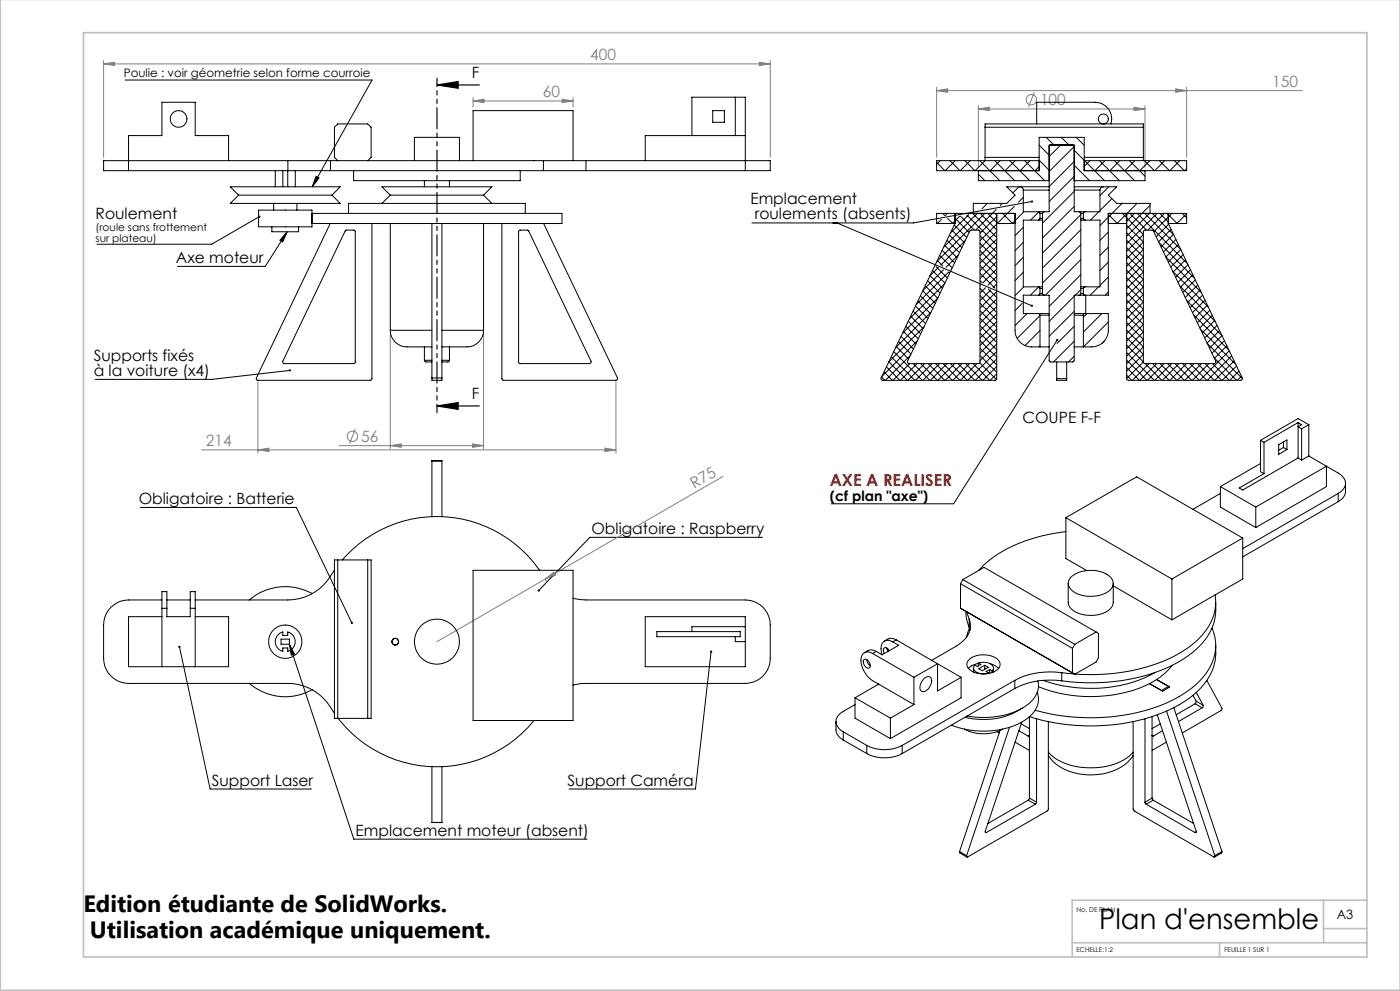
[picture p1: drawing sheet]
<svg xmlns="http://www.w3.org/2000/svg" width="420mm" height="297mm" viewBox="0 0 420 297" stroke-linecap="round" stroke-linejoin="round" font-family="sans-serif">
<g fill="none" stroke="#808080" stroke-width=".3">
<path d="M31.1 19.2l3.3-.5v.9zM31.1 18.2v29M31.1 19.2h200M227.8 18.7l3.3 .5-3.3 .4zM231.1 18.2v29M141.9 30.3l3.3-.6v1.1zM141.9 29.2v2.9M141.9 30.3h30M168.6 29.7l3.3 .6-3.3 .5zM171.9 29.2v2.9M281 27.2l3.3-.6v1.1zM281 26.1v21.1"/>
<path d="M281 27.2h109.7M293.5 32.7l3.3-.6v1.1zM293.5 31.6v18.6M293.5 32.7h50M310.3 27.7l-1.8 4.4M340.2 32.1l3.3 .6-3.3 .5zM343.5 31.6v18.6M352.7 26.6l3.3 .6-3.3 .5zM356 26.1v21.1M117.1 100v34.5M145.1 100v34.5M77.4 114.5v21.3"/>
<path d="M184.8 114.5v21.3M60.4 134.8h124.4M77.4 134.8l3.3-.5v1zM101.7 133.6h43.4M106.6 128.5l-1.8 4.5M117.1 133.6l3.3-.6v1.1zM141.8 133l3.3 .6-3.3 .5zM181.5 134.3l3.3 .5-3.3 .5zM216.9 142.8l-53.4 30.8M163.5 173.5l.5 .9M163.5 173.6l2.7-2.1 .5 .9zM163.5 173.6l-32.4 18.7"/>
<circle cx="309.4" cy="29.9" r="1.55"/>
<circle cx="105.7" cy="130.8" r="1.55"/>
</g>
<g fill="none" stroke="#000" stroke-width=".3">
<path d="M37.5 24h74.1l-17.9 32M94.8 52.8l.9 .5-2 2.7zM77.8 64.9l-14.3 8.3h-34.4M86.1 69.5l-1.3 3-.8-.5zM86.1 69.5l-6.5 10.3h-26.4M251.2 66.8l58.4 24.8M309.6 60.4l-35.6 6.4h-48.4M87 111l-23.5 2.7h-34.9M317.2 101.9l-31.1 49.1h-36.8M42.1 152.1h46.8l16.7 34.6M228.8 161h-51.8l-15.4 16M53.8 193.8l9.2 42.7h30.5"/>
<path d="M86.8 193.1l19.4 58.4h69.9M86.8 193.1l1.5 2.9-.9 .4zM213.3 195.3l-4.7 41.2h-37.9"/>
</g>
<path d="M131.1 25.5l6.3-1.1v2.1zM131.1 25.5h12.7M131.1 121.7l6.3-1.1v2.1zM131.1 121.7h12.7" fill="none" stroke="#000" stroke-width=".35"/>
<path d="M131.1 23.4v100.3" fill="none" stroke="#000" stroke-width=".35" stroke-dasharray="6.3 1.3 1.3 1.3 1.3 1.3" stroke-dashoffset="3.9"/>
<path d="M.1 -.1v296.9h419.9M25 9.8h385.1v277h-385.1zM397.1 269.8v12.7M397.1 278.3h13M410.1 269.8h-88.4v17M321.7 282.5h88.4M365.9 282.5v4.3" fill="none" stroke="#c0c0c0" stroke-width=".5"/>
<g fill="#000">
<path d="M94.8 52.8l.9 .5-2 2.7zM316.9 101.7l.5-.1-.2 .3 .2-.3a.34 .34 0 0 1 0 .5 .34 .34 0 0 1-.4 .1 .34 .34 0 0 1-.1-.5z"/>
<path d="M131.1 25.5l6.3-1.1v2.1zM131.1 121.7l6.3-1.1v2.1z"/>
<path d="M86.1 69.5l-1.3 3-.8-.5zM77.6 64.7a.35 .35 0 0 0-.1 .5 .35 .35 0 0 0 .5 0 .35 .35 0 0 0 .1-.4l-.3 .1 .3-.1zM86.7 110.8a.34 .34 0 0 0 .2 .5 .34 .34 0 0 0 .4-.4l-.3 .1 .3-.1-.3-.2zM161.3 176.8l.1 .4 .2-.2-.2 .2a.34 .34 0 0 0 .5 0 .34 .34 0 0 0-.1-.5 .34 .34 0 0 0-.5 .1zM105.3 186.4l.1 .6h.3l-.1-.3 .1 .3 .1-.1v-.5zM53.6 193.6a.33 .33 0 0 0 0 .5 .33 .33 0 0 0 .5-.2 .33 .33 0 0 0-.3-.4v.3v-.3zM213.1 195a.33 .33 0 0 0 0 .5 .33 .33 0 0 0 .5 0 .33 .33 0 0 0-.2-.5l-.1 .3 .1-.3zM86.8 193.1l1.5 2.9-.9 .4z"/>
<path d="M309.3 60.2a.35 .35 0 0 0 .2 .5 .35 .35 0 0 0 .4-.3h-.3h.3l-.2-.3zM309.3 91.4l.1 .5h.4l-.2-.3 .3 .2-.1-.4z"/>
</g>
<g fill="#808080">
<path d="M163.5 173.6l2.7-2.1 .5 .9z"/>
<path d="M141.8 133l3.3 .6-3.3 .5zM117.1 133.6l3.3-.6v1.1z"/>
<path d="M31.1 19.2l3.3-.5v.9zM227.8 18.7l3.3 .5-3.3 .4zM141.9 30.3l3.3-.6v1.1zM168.6 29.7l3.3 .6-3.3 .5zM77.4 134.8l3.3-.5v1zM181.5 134.3l3.3 .5-3.3 .5zM293.5 32.7l3.3-.6v1.1zM340.2 32.1l3.3 .6-3.3 .5zM281 27.2l3.3-.6v1.1zM352.7 26.6l3.3 .6-3.3 .5z"/>
</g>
<g fill="none" stroke="#000" stroke-width=".3">
<path d="M213.8 33.2h3.5v3.5h-3.5zM220.6 29.1v11.5M295.5 38.1h47.5M311 37.1v-6.4h17.5a5 5 0 0 1 4.8 6.4M38.6 51.1h60.5M68.6 48.2v-7.6h-10v-9.9h-10v9.9h-10v10.5M71.6 58.5h28M71.6 58.5l-2.5-2.5h33l-2.5 2.5M71.6 58.5l-2.5 2.5h33l-2.5-2.5M82.6 51.1v4.9M84.8 51.1v4.9M86.4 48.2h12.7"/>
<path d="M86.4 48.2h-55.3v2.9h7.5M86.4 48.2l-.1 7.8M88.6 51.1v4.9M99.1 48.2h2.2M99.1 51.1h63.9M99.1 48.2v2.9M101.3 48.2h70.6M101.3 48.2l-1-1v-9.1l1-1h9l1 1v9.1l-1 1M106.1 51.1v3h50v-3M117.1 58.5h28M117.1 58.5l-2.5-2.5h33l-2.5 2.5M117.1 58.5l-2.5 2.5"/>
<path d="M124.3 48.2v-7h13.5v7M127.3 54.1v1.9M134.8 54.1v1.9M141.9 48.2v-15h30v15M145.1 58.5l2.5 2.5M163 51.1h12.8M163 48.2v2.9M171.9 48.2h3.9M175.8 48.2h55.3v2.9h-7.5M175.8 48.2v2.9M175.8 51.1h47.8M207.6 40.6v-11.5h16v22"/>
<path d="M223.6 40.6h-30v7.6M281 48.7l2.5 2.4M282.1 48.2l-1.1 1M285 48.2l3 2.9M286.6 48.2l-3 2.9M289.5 48.2l3 2.9M291.1 48.2l-3 2.9M293.5 52.2l2 1.9M293.5 51.1v3h21.2M293.9 48.2l6 5.9M295.5 48.2v-11.1h47.5v11.1M295.5 47.2h16.2"/>
<path d="M295.6 48.2l-3 2.9M298.4 48.2l6 5.9M300 48.2l-3 2.9M302.9 48.2l6 5.9M304.6 48.2l-3.1 2.9M305.7 56l-1.9 1.8M306 56a.96 .96 0 0 1 1 1M306 56h8.7M306 56h-4l2.5 2.5-2.5 2.5h-10v3M307 59.2l-1.5 1.4M307 57h7.7M307 57v6.5h4.5"/>
<path d="M307.4 48.2l6 5.9M309 48.2l-3 2.9M311.7 49.9l-1.2 1.2M311.7 48l3 3M311.7 43.5l3 3M311.7 48.2h-30.7v2.9h30.7v-9.9h13.6v9.9h30.7v-2.9h-30.7M313.9 41.2l2.3 2.3M315.2 43.5l-.5 .5M318.2 43.5l-3.5 3.4M318.4 41.2l2.3 2.3M321.8 43.5l.5 .5M322.3 52.9l-7.6 7.5"/>
<path d="M322.3 43.9l-7.6 7.5M322.3 48.4l-7.6 7.5M322.3 57.4l-9.6 9.5M322.3 54l.1 .1M322.3 49.5l4.6 4.6M322.3 45l3 3M322.3 56h8.7M322.3 57h7.7M322.9 41.2l2.4 2.3M325.3 47.2h17.7M325.4 48.2l6 5.9M327 48.2l-1.7 1.7"/>
<path d="M329.8 48.2l6 5.9M330 57v6.5h-4.5M331 56a1.02 1.02 0 0 0-1 1M331 56h4l-2.5 2.5 2.5 2.5h10v3M331.5 48.2l-3 2.9M332.6 56l-2.6 2.6M333.6 59.5l-3.6 3.6M334.4 48.2l6 5.9M336 48.2l-3 2.9M338.8 48.2l4.7 4.6M340.5 48.2l-3 2.9M343.3 48.2l3 2.9"/>
<path d="M343.5 51.1v3h-21.2M344.9 48.2l-3 2.9M347.8 48.2l3 2.9M349.4 48.2l-3 2.9M352.3 48.2l3 2.9M353.9 48.2l-3 2.9M356 50.5l-.6 .6M77.6 63h16v5h-16zM81.6 68v1.5h8v-1.5M82.1 61v2M89.1 61v2M93.6 64h75v3h-75"/>
<path d="M99.1 67l-22.2 46.3 .2 .6 34.3-.1 .2-46.8M103.6 69.1l2.6-.1 .4 .4-.1 39.4-.3 .2h-21l-.3-.3-.1-.4zM104.6 64v-3h53v3M117.1 67v32M129.6 67v46.3M132.6 67v46.3M145.1 67v32M150.6 67l.1 46.8 34.3 .1 .2-.6-22.1-46.3M155.7 69.1l2.6-.1 .3 .2 18.7 39.1-.2 .6-21.1 .1-.4-.2zM280.8 79.9l3.4 3.4M281 66.6l.3 .4M281.2 78.1l1.6 1.6"/>
<path d="M281.9 76.5l3.8 3.8M282.4 65.8l-1.2 1.2M282.6 75l3.8 3.8M282.8 64l.6 .6M283.4 73.5l3.7 3.8M284.1 72l3.8 3.7M284.2 64l-.5 .6M284.3 65.4l1.5 1.6M284.8 70.5l3.8 3.7M285.5 69l3.8 3.7M286.3 67.4l3.7 3.8M286.5 65.4l4.3 4.3"/>
<path d="M286.5 67h-5.5v-3h23.5v35a4.9 4.9 0 0 0 5 5h2.5M286.5 64v3M287 64l-.5 .5M287.5 76.4l-3.7 3.7M287.9 64.8l-2.2 2.2M288.1 64.8l4.2 4.2M289.6 72.1l-7.4 7.3M290 64.4l9 9M290.6 64.3l-5.4 5.5M290.9 69.2l.4-.2h2.3l.4 .4-.1 39.4-.3 .2h-21l-.3-.3v-.4zM291.9 64.1l7.1 7.1M293.4 63.8l-10.3 10.3"/>
<path d="M294 79.7l5 4.9M294 77.4l5 5M294 75.1l5 5M294 72.9l5 5M294 70.7l5 5M294 64l5 4.9M295.5 64l-14.4 14.4M296.2 61l-1.6 1.6M296.3 64l3 3M298.5 64l.5 .5M298.6 64l.4 .4M298.8 62.8l-6.1 6.2"/>
<path d="M299 76.1l-5 5M299 71.6l-5 5.1M299 64.9l-5 5M299 67.2l-5 4.9M299 69.4l-5 5M299 73.9l-5 5M299 78.4l-5 5M299 64l-.1 49.8-.3 .2-34.1-.1-.2-.6 22.2-46.3M299 67h5.5M300.7 61l-.6 .6M300.8 64l3 3M304.3 61.9l-5.1 5.1"/>
<path d="M307 68.1l-2.5 2.5M307 72.6l-2.5 2.5M307 77.1l-2.5 2.5M307.2 63.5l-3.5 3.5M311.5 63.5l.5 .5M311.5 63.5h1.8M311.5 66h1.2M311.5 66h-4.5v20h4.5M311.6 63.5l-2.4 2.5M312 65.5l-.5 .5M312 64h.7M312 65.5h.7"/>
<path d="M312 64v1.5M312.7 64v24M313.3 63.5l-.6 .5M313.3 63.5h1.4v-20h7.6v20h1.4M322.3 61.9l-9.6 9.5M323.7 63.5l.5 .5M323.7 63.5h1.8M324.2 68.9l-11.5 11.5M324.2 73.3l-11.5 11.5M324.2 77.8l-10.6 10.7M324.2 64.3l-11.5 11.5M324.2 66h1.3"/>
<path d="M324.2 64h.8M324.2 65.5h.8M324.2 64v24M325 65.5l.5 .5M325 64v1.5M325.5 63.5l-.5 .5M325.5 66h4.5v20h-4.5M329.6 63.5l-2.5 2.5M332.5 69.6l-2.5 2.5M332.5 74.1l-2.5 2.4M332.5 78.6l-2.5 2.5M332.5 64.3l2.7 2.7"/>
<path d="M332.5 67h5.5M336.6 61l-6.6 6.6M336.7 64l6.3 6.3-5 5M338 72l5 5-5 5.1M338 76.5l5 5-5 5M338 64.1l-2.9 2.9M338 69.8l5 5-5 5M338 74.3l5 5-5 5M338 78.7l5 5.1-5 5M338 67.5l5 5M338 64v49.5M338.5 64l-.5 .5"/>
<path d="M338.9 64l5.1 5M340.4 64l-2.4 2.3M341.1 61l-3 3M341.2 64l15.1 15.1M343 72.6l-5 4.9M343.4 64l10.8 10.8-3.7 3.7M344.8 64l-6.8 6.8M345 61.6l-7 7M345.7 64l6.5 6.4M347.1 64l-9.1 9.1M347.7 72.7l10.7 10.7M347.9 64l2.6 2.5"/>
<path d="M349.3 64l-5 5M350 64l.5 .5M350.2 64l3 3M350.5 67l22.2 46.3v.3l-.5 .4h-33.8l-.4-.5M350.5 67h5.5v-3h-23.5v24.5h-7M350.5 64v3M350.6 67.2l-3.7 3.7M351.3 68.7l-3.7 3.8M351.6 64l-5.5 5.4M352.1 70.2l-3.8 3.8M352.8 71.8l-3.8 3.7M353.5 73.3l-3.7 3.7 10.6 10.7"/>
<path d="M354.6 64l1.4 1.3M355 76.3l-3.8 3.7M355.7 77.8l-3.8 3.8M356 64l-2.9 3M356.4 79.3l-3.7 3.8M117.1 99a5.1 5.1 0 0 0 6 5h6.5M117.1 99h12.5M132.6 99h12.5M145.1 99a5.1 5.1 0 0 1-6 5h-6.5M271 99.3l3.8 3.8M271.7 97.8l3.8 3.8M272.5 96.3l3.7 3.7"/>
<path d="M273.2 94.8l3.7 3.7M273.9 93.2l3.8 3.8M274.6 91.7l3.8 3.8M275.4 90.2l3.7 3.7M276.1 88.7l3.8 3.7M276.8 87.2l3.8 3.7M277.2 97.9l-10.6 10.6M277.6 85.7l3.7 3.7M278.3 84.1l3.7 3.8M279 82.6l3.8 3.8M279.3 93.6l-10.6 10.6M279.8 81.1l3.7 3.7"/>
<path d="M281.4 89.3l-10.7 10.6M281.5 80.2l-2.5 2.5M283 80.9l-6.1 6.1M283.4 85l-10.6 10.6M284.6 81.5l-9.8 9.8M284.7 81.6l.2 .2M285.5 80.7l-.1 .1M294 99.8l5 5M294 97.6l5 5M294 95.4l5 5M294 93.1l5 5M294 90.9l5 5"/>
<path d="M294 88.6l5 5M294 86.4l5 5M294 84.1l.6 .6M294 81.9l4.5 4.5M294.1 85.6h-.1M295.6 86.3l-1.6 1.6M296.5 86.6l2.5 2.5M297.2 86.9l-3.2 3.2M298.8 87.6l-4.8 4.8M299 94.1l-5 5M299 89.6l-5 5M299 80.6l-4.2 4.2"/>
<path d="M299 82.9l-2.6 2.6M299 85.1l-1 1M299 91.9l-5 4.9M299 96.3l-5 5M299 98.6l-5 5M306.6 90.9l-2.1 2.2M307 81.6l-2.5 2.5M307.1 86l-2.6 2.6M308.1 94l-3.6 3.6M311.5 88.5h1.8M311.5 86l.5 .5M311.5 86h1.2"/>
<path d="M311.5 94l.5 .5M311.5 94h3.2M311.5 88.5h-4.5v5.5h4.5M311.6 86l-2.5 2.5M312 94.6l-6.8 6.8M312 99.1l-4.5 4.5M312 88l-.5 .5M312 88h.7M312 86.5h.7M312 94.5h2.7M312 86.5v1.5M312 94.5v9.5"/>
<path d="M312.7 88l.6 .5M313.3 88.5h1.4v19.6l.5 .4h6.6l.4-.3 .1-19.7h1.4M322.3 97.8l-5.2 5.1M322.3 88.8l-7.6 7.5M322.3 93.3l-7.6 7.5M322.3 94h3.2M322.3 94.5h2.7M323.7 88.5h1.8M324.2 86.8l-1.6 1.7M324.2 82.3l-9.5 9.5M324.2 88l-.5 .5M324.2 86h1.3"/>
<path d="M324.2 88h.8M324.2 86.5h.8M325 88l.5 .5M325 86.5v1.5M325 94.5v9.5M325.5 86l-.5 .5M325.5 94h7v5a4.9 4.9 0 0 1-5 5h-2.5M325.5 94l-.5 .5M325.7 88.5v5.5M326.1 94l-1.1 1M329.6 86l-2.5 2.5M330.6 94l-5.6 5.5"/>
<path d="M332.5 96.5l-7.5 7.5M332.5 83l-2.5 2.5M332.5 87.5l-.9 1M338 81l5 5-5 5M338 94.5l5 5-5 5M338 99l5 5-5 5M338 96.7l5 5M338 92.2l5 5M338 90l5 5M338 87.7l5 5M338 85.5l5 5M338 83.2l5 5"/>
<path d="M343 88.3l-5 5M343 90.5l-5 5M343 92.7l-5 5.1M343 95l-5 5M343 97.3l-5 4.9M351.9 81.3l10.6 10.7M353.9 85.7l10.6 10.6M356 90l10.6 10.6-3.8 3.7M357.2 80.9l-3.8 3.7M357.9 82.4l-3.8 3.7M358 94.3l10.7 10.6M358.6 83.9l-3.7 3.7"/>
<path d="M359.3 85.4l-3.7 3.7M360 86.9l-3.7 3.8M360.1 98.6l10.6 10.6M360.8 88.4l-3.8 3.8M361.5 90l-3.7 3.7M362.2 91.5l-3.7 3.7M363 93l-3.8 3.8M363.7 94.5l-3.8 3.8M364.4 96l-3.7 3.8M365.1 97.5l-3.7 3.8M365.9 99.1l-3.8 3.7M127.3 108l.4 .5h1.9"/>
<path d="M127.3 108h2.3M127.3 104v4M129.6 113.3v.7h3v-.7M129.6 113.3h3M132.6 108h2.2M134.8 108l-.4 .5h-1.8M134.8 104v4M264.5 113l1 1M265.2 111.5l2.5 2.5M265.9 110l4 4M266.7 108.4l5.5 5.6M267.4 106.9l7.1 7.1"/>
<path d="M268.1 105.4l8.6 8.6M268.9 103.9l3.7 3.7M269.6 102.3l3.7 3.8M270.3 100.8l3.7 3.8M272.9 109l-5 5M273.1 106.5l-7.5 7.5M273.9 109l5 5M275.1 109l-4.9 5M275.2 102.2l-10.7 10.7M276.2 109l5 5M277.4 109l-5 5M278.4 109l5 5"/>
<path d="M279.6 109l-5 5M280.7 109l5 5M281.9 109l-5 5M282.9 109l5 5M284.1 109l-5 5M285.2 109l5 5M286.4 109l-5 5M287.4 109l5 5M288.6 109l-5 5M289.7 109l4.9 5M290.9 109l-5 5M291.9 109l5 5"/>
<path d="M293.1 109l-5 5M293.9 108.8l5 4.9M294 106.6l5 5M294 104.3l5 5M294 102.1l5 5M299 103.1l-5 5M299 112l-1.9 2M299 107.6l-6.4 6.4M299 109.8l-4.1 4.2M299 100.8l-5 5M299 105.3l-8.7 8.7M312 103.5l-.4 .5"/>
<path d="M312 104h2.7M317 113.5v.5h3v-.5M317 113.5h3M317 108.5v5M320 108.5v5M322.3 102.3l-6.2 6.2M322.3 106.8l-1.8 1.7M322.3 104h2.7M331.4 102.1l-.7 .8M338 101.2l5 5-5 5M338 112.4l1.5 1.6M338 110.2l3.8 3.8"/>
<path d="M338 107.9l6.1 6.1M338 105.7l8.3 8.3M338 103.4l5 5M343 101.7l-5 5M343 108.5l-5 4.9M343 108.5v-39.1l.4-.4h2.3l.3 .2 18.8 39.3-.4 .5h-20.9M343 108.5l.5 .5M343.5 109l5 5M344.7 109l-5 5M345.8 109l5 5M347 109l-5 5M348 109l5 5"/>
<path d="M349.2 109l-5 5M350.3 109l5 5M351.5 109l-5 5M352.5 109l5 5M353.7 109l-5 5M354.8 109l5 5M356 109l-5 5M357 109l5 5M358.2 109l-5 5M359.3 109l4.9 5M360.5 109l-5 5M361.5 109l5 5"/>
<path d="M362.2 102.9l10.5 10.5M362.7 109l-5 5M363.7 109l5.1 5M364.2 107.2l6.8 6.8M367.3 102.1l-3.7 3.8M368.1 103.6l-3.8 3.8M368.8 105.2l-8.9 8.8M369.5 106.7l-7.3 7.3M370.2 108.2l-5.8 5.8M370.9 109.7l-4.2 4.3M371.7 111.2l-2.8 2.8M372.4 112.7l-1.2 1.3"/>
<path d="M129.6 138.1h3M129.6 138.1v16.7M132.6 138.1v16.7M378.1 138.9l-12 6.9M378.1 132v9.4l1.1 .6M378.1 132l1.1 .6M379.2 132.6v9.4M383.6 133.3l2.5-1.4v2.8l-2.5 1.5zM385 134.1l1.1 .6M385 134.1l-1.4 .8M385 132.5v1.6M389.4 137.3l-16.6 9.6-1-.6 7.4-4.3"/>
<path d="M389.4 137.3l1.1 .6M389.4 126.6l-10.2 6M389.4 126.6v10.7M389.4 126.6l1.1 .7-1.1 .6 1.1 .6M390.5 128.5v9.4M392.6 136.7l8.9 5.1a3.2 3.2 0 0 1 2.1 3 3.2 3.2 0 0 1-2.1 3.1M392.6 136.7l-2.1 1.2M392.6 127.3l-2.1 1.2M392.6 127.3l-3.2-1.9-11.3 6.6M392.6 127.3v9.4M319.8 159.3a43.9 43.9 0 0 0-24.8 10.1l-1.4 1.6M319.8 155.1v12.3l6.2 3.6"/>
<path d="M319.8 155.1l31.8 18.4M319.8 155.1l21.2-12.2 31.8 18.4M366.1 145.8l10.6 6.2M366.1 145.8v6.2l10.6 6.1M366.1 147.9l-8.2 4.7M376.7 152l21.2-12.3v6.1l-21.2 12.3M376.7 152v6.1M401.5 147.9l-28.7 16.5M401.5 147.9v2.5M401.5 150.4l-28.7 16.5M403.6 144.8a4.6 4.6 0 0 1-1.4 5l-.7 .6M48.6 179.8h-10a7.5 7.5 0 0 0-7.5 7.5v10a7.5 7.5 0 0 0 7.5 7.5h47.8a15.6 15.6 0 0 1 13.9 9"/>
<path d="M50.1 179.8h7M93.7 177.9a16.6 16.6 0 0 0-18.9 1.9M100.3 170.8a15.6 15.6 0 0 1-13.9 9h-27.8M100.3 167.8h11v47.5h-11zM101.3 167.8v47.5M102.7 167.8a37.5 37.5 0 0 1 59.2 3.1M110.3 167.8v47.5M141.9 170.9h30v45h-30zM171.9 179.3l3.9 .5h47.8a7.5 7.5 0 0 1 7.5 7.5v10a7.5 7.5 0 0 1-7.5 7.5h-47.8l-3.9 .5M288.1 174.9l33.6 19.4M288.1 174.9v7.4M288.9 173.7l33.5 19.4"/>
<path d="M288.9 173.7l-.8 1.2M288.9 173.7l6.3-3.7 33.6 19.4M320.5 174.8v5.7a3.5 3.5 0 0 0 2.4 3 9.7 9.7 0 0 0 10.4-1.3l.4-.6 .3-1.1v-5.7M321.4 172.8a9.7 9.7 0 0 1 11.9 .3 2.65 2.65 0 0 1-.9 4.2 9.6 9.6 0 0 1-11.2-.8 2.49 2.49 0 0 1 .2-3.7zM334 175.6l17.6 10.2M351.6 173.5v12.3M364.5 178.3a14.7 14.7 0 0 1-5.1 13.4 43.9 43.9 0 0 1-25.2 10.1l-7.8 .4-7.9-.6M372.8 161.3l-21.2 12.2M372.8 161.3v12.2l-21.2 12.3M48.6 182.3v-5h1.5v5M48.6 184.8h-10v15h30v-15h-10M48.6 182.3v17.5"/>
<path d="M48.6 182.3h1.5M50.1 182.3v2.5h7v-2.5M57.1 182.3v-5h1.5v5M57.1 182.3h1.5M58.6 182.3v17.5M83.6 190.1l1.2-.7v1h1.5v-1a3 3 0 0 1 2.3 2.9 3 3 0 0 1-2.3 2.9v-1h-1.5v1a3 3 0 0 1-1.2-5.1zM84.3 191.6h2.5v1.5h-2.5zM193.6 184.8h30v15h-30zM197.1 189.3h25v1.5h-25zM220.6 190.8v1.5h3M223.6 187.8h-16v1.5M259.2 197.7a1.69 1.69 0 0 1 1.6 2.5 1.69 1.69 0 0 1-1.6-2.5z"/>
<path d="M260 197.7l.3 .9 .8 .9M261.8 195.9a2.16 2.16 0 0 0-2.5-.3 2.16 2.16 0 0 0-1 2.3 8.3 8.3 0 0 0 5.3 7.1M261.8 195.9l12.4 7.1M262.9 195.2a2.81 2.81 0 0 0-3.6 .4M262.9 195.2l-1.1 .7M266.1 194.2l.3 1.1M266.8 195l-.2-.3a.91 .91 0 0 0-1.6-.3l.3 1.5M267.8 192.4a2.15 2.15 0 0 0-2.5-.3 2.15 2.15 0 0 0-1 2.3l.3 1.8M267.8 192.4l1.8 1-4.9 2.8-1.8-1M268.9 191.8a2.85 2.85 0 0 0-3.6 .3M268.9 191.8l-1.1 .6M268.9 191.8l12.4 7.1"/>
<path d="M281.3 198.9l-7.1 4.1M281.3 198.9v8.2l7-4.1M281.3 198.9l7 4.1M288.1 182.3l34.3 19.8M288.1 182.3l.8 .4M289.7 183.2a11.9 11.9 0 0 0 1.1 4.8M290.1 183.4l.7 2.2M290.4 198a7 7 0 0 1 9.1-.1 2.15 2.15 0 0 1-1.3 3.4 7 7 0 0 1-7.8-1.2 1.82 1.82 0 0 1 0-2.1zM290.8 185.6a6.2 6.2 0 0 1-2.9 7.4l-8.4 4.9M290.8 185.6v2.4M290.8 188l.2 .8M290.8 188.2l-.8 2.7"/>
<path d="M293.5 198.7a3.3 3.3 0 0 1 4.6 1.5l-.5 .9M293.5 198.7l.8 .4-1.1 .6-.7-.4a1.44 1.44 0 0 0-.3 1.6 1.44 1.44 0 0 0 1.3 .8 5.1 5.1 0 0 0 3.1 0M293.5 198.8l-.4 .1a4.6 4.6 0 0 0-2.6 1.4M293.5 198.7v.9M295.4 199.4v1.2M297.1 198.9l1.3 .5 1.2 .9M321.7 194.3v7.4l.7 .4M322.4 193.1l-.7 1.2M328.8 189.4l.7 .4v7.4l-.7 1.2-6.4 3.7M328.8 189.4l-6.4 3.7M351.6 199.4a24.5 24.5 0 0 1-15.6 8.5 42.9 42.9 0 0 1-24.5-2.1M363.6 188.2a13.8 13.8 0 0 1-3.6 15.8 38.2 38.2 0 0 1-19.2 9.6 63.3 63.3 0 0 1-30.2-.7"/>
<path d="M364.7 193.5a16.1 16.1 0 0 1-6.1 14.2 45.6 45.6 0 0 1-25.3 9.6 61.8 61.8 0 0 1-24.5-2.5M364.7 180.5a16.5 16.5 0 0 1-6.7 14.9 48.2 48.2 0 0 1-29 9.2l-5.3-.1-5.2-.5M74.8 204.8a16.5 16.5 0 0 0 18.9 1.9M101.5 215.3a37.5 37.5 0 0 0 58.7 .6M250.8 216.2a4.6 4.6 0 0 0 1.4 5.1l.8 .5M253 219.3l7 4.1M253 219.3v2.5M256.5 211.2a10.6 10.6 0 0 0-5.4 3.7 3.1 3.1 0 0 0 1.9 4.4M256.5 209.1l10.6 6.1M256.5 209.1v6.1l10.6 6.2M263.6 205l-7.1 4.1M263.6 205l10.6 6.2"/>
<path d="M267.1 215.2v6.2M274.2 211.2l-7.1 4M274.2 203v8.2M277.1 203.4a1.29 1.29 0 0 1 1.8-.6 1.29 1.29 0 0 1 .5 1.8l-.2 .6a2.39 2.39 0 0 1-2.8 1.9 2.76 2.76 0 0 1 .7-3.7zM288.3 203v6.1l-21.2 12.3M289.3 218.5a12.3 12.3 0 0 0 11.5 0M292.1 200.2v1.2M293.6 200.4l1.8-1 1.1 .6-1.8 1zM296.6 201.7v.2M296.9 200.7l.7 .4M296.9 200.7l-1.1 .6 .8 .4M296.9 200.7v1.1"/>
<path d="M297.6 201.1v.5M298.1 200.2v1.2M299.1 219.3l.7 .4M300 218.9l-12.1 36.3M302.9 218l-12.9 38.4M304.4 203.9l-33.7 19.5M304.4 203.9v2.4M304.4 206.3l-33.7 19.5M305.7 219l2.8 1.6M306.4 217l2.4 1.4M306.5 216.4l-10.9 32.7 .1 .5 .2-.1M306.7 212.2a21.7 21.7 0 0 1-17.2 2.8"/>
<path d="M308.8 214.8v24.4M311 215.4v25M311.1 207.5a6.3 6.3 0 0 1-2.2 7.3 23.8 23.8 0 0 1-19.8 3.7l-3.7-1.2M311.4 204.1a7 7 0 0 1-3.5 7.4 24.8 24.8 0 0 1-17.7 3.1M314.5 216.3l-.1 26.5-24.1 14a.25 .25 0 0 1-.3 0 .25 .25 0 0 1 0-.4M318.5 201.6a23.2 23.2 0 0 0-14.1 2.3M318.5 204a23.2 23.2 0 0 0-14.1 2.3M318.5 201.6v2.4M339.9 216.3l.1 26.5 24.1 14a.25 .25 0 0 0 .4 0 .25 .25 0 0 0 0-.4M343.5 215.4v25M344.9 204.9l3.5 2 2.2-1.2-3.6-2 3.9 2.2-2.1 1.2zM345.6 214.8v24.4"/>
<path d="M346.3 201.6a41.9 41.9 0 0 1-33.4 2.3M347.2 214.2l11.6 34.9v.5l-.3-.1M348.1 217l-2.5 1.4M348.8 219l-2.8 1.6M350 213.1l14.5 43.3M350.6 205.7l.2 .3M352.1 212.1l14.5 43.1M357.9 208.4l.9 1.7M358.5 210.9l2.1 1.2M358.5 210.9l-5.7 3.3M358.8 210.1l-.3 .8M358.8 210.1l2.2 1.3"/>
<path d="M358.9 207.5l2.1 3.9M360.6 212.1l-7 4.1M361 211.4l-.4 .7M362.1 203.9l4.5 8.3v.4l-.2 .3-11.7 6.8M129.6 229.8v16.7M132.6 229.8v16.7M253 221.8l7 4M260 223.4a11.7 11.7 0 0 0 10.7 0M260 225.8a11.7 11.7 0 0 0 10.7 0M260 223.4v2.4M270.7 223.4v2.4M304.5 222.4l4.3 2.5"/>
<path d="M308.5 220.6l.3-.2-.1 .3zM308.5 239.8l2.1 1.2M308.5 239.8l-12.1 7M308.8 239.2l-.3 .6M308.8 239.2l2.2 1.2M314.5 226.4a14.8 14.8 0 0 0 13.3 5.8 14.5 14.5 0 0 0 12.1-5.8M314.5 225.4a17.3 17.3 0 0 0 14.3 4.7 15.6 15.6 0 0 0 11.1-4.7M345.6 239.2l.4 .6M345.6 220.4l.4 .2-.3 .1zM345.6 239.2l-2.1 1.2M346 239.8l-2.1 1.2M346 239.8l12.1 7"/>
<path d="M349.9 222.4l-4.3 2.5M129.6 246.5h3M287.9 255.2v.4l2.2 1.3M287.9 255.2l2.1 1.2M295.6 249.3l.3 .2M310.6 241l-14.7 8.5M311 240.4l-.4 .6M343.5 240.4l.4 .6M343.9 241l14.6 8.5M358.9 249.3l-.4 .2M366.6 255.2v.4l-2.2 1.3M366.6 255.2l-2.1 1.2"/>
<circle cx="53.6" cy="35.6" r="2.51"/>
<circle cx="331" cy="35.7" r="1.5"/>
<circle cx="85.6" cy="192.3" r="5"/>
<circle cx="118.6" cy="192.3" r="1"/>
<circle cx="131.1" cy="192.3" r="6.7"/>
</g>
<text font-size="8.5" x="329.8" y="278.5">Plan d'ensemble</text>
<g font-size="7.1">
<text x="25" y="273.3">Edition étudiante de SolidWorks.</text>
<text x="26.9" y="281">Utilisation académique uniquement.</text>
</g>
<text font-size="4.9" fill="#f00" x="248.9" y="145.6">AXE A REALISER</text>
<g font-size="4.7">
<text x="141.6" y="23.2">F</text>
<text x="28.7" y="65.8">Roulement</text>
<text x="225.1" y="61.2">Emplacement</text>
<text x="226.4" y="65.7">roulements (absents)</text>
<text x="52.8" y="78.8">Axe moteur</text>
<text x="28.1" y="108.1">Supports fixés</text>
<text x="28.1" y="112.6">à la voiture (x4)</text>
<text x="141.6" y="119.5">F</text>
<text x="306.8" y="126.9">COUPE F-F</text>
<text x="41.6" y="151">Obligatoire : Batterie</text>
<text x="177.4" y="160">Obligatoire : Raspberry</text>
<text x="63.5" y="235.4">Support Laser</text>
<text x="170.2" y="235.4">Support Caméra</text>
<text x="106.7" y="250.5">Emplacement moteur (absent)</text>
</g>
<g font-size="4.7" fill="#808080">
<text x="177.1" y="18.1">400</text>
<text x="162.8" y="29.2">60</text>
<text x="381.6" y="26.1">150</text>
<text x="312" y="31.6">100</text>
<text x="61.7" y="133.8">214</text>
<text x="108.3" y="132.5">56</text>
<text x="208.3" y="146.6" transform="rotate(-30 208.3 146.6)">R75</text>
</g>
<text font-size="4.2" x="248.9" y="150">(cf plan &quot;axe&quot;)</text>
<text font-size="3.9" x="401" y="275.4">A3</text>
<text font-size="3.5" x="37.1" y="23.2">Poulie : voir géometrie selon forme courroie</text>
<g font-size="3.2">
<text x="28.7" y="69.3">(roule sans frottement</text>
<text x="28.7" y="72.4">sur plateau)</text>
</g>
<g font-size="2">
<text x="323" y="273.4">No. DE PLAN</text>
<text x="323" y="285.4">ECHELLE:1:2</text>
<text x="367.4" y="285.4">FEUILLE 1 SUR 1</text>
</g>
</svg>
